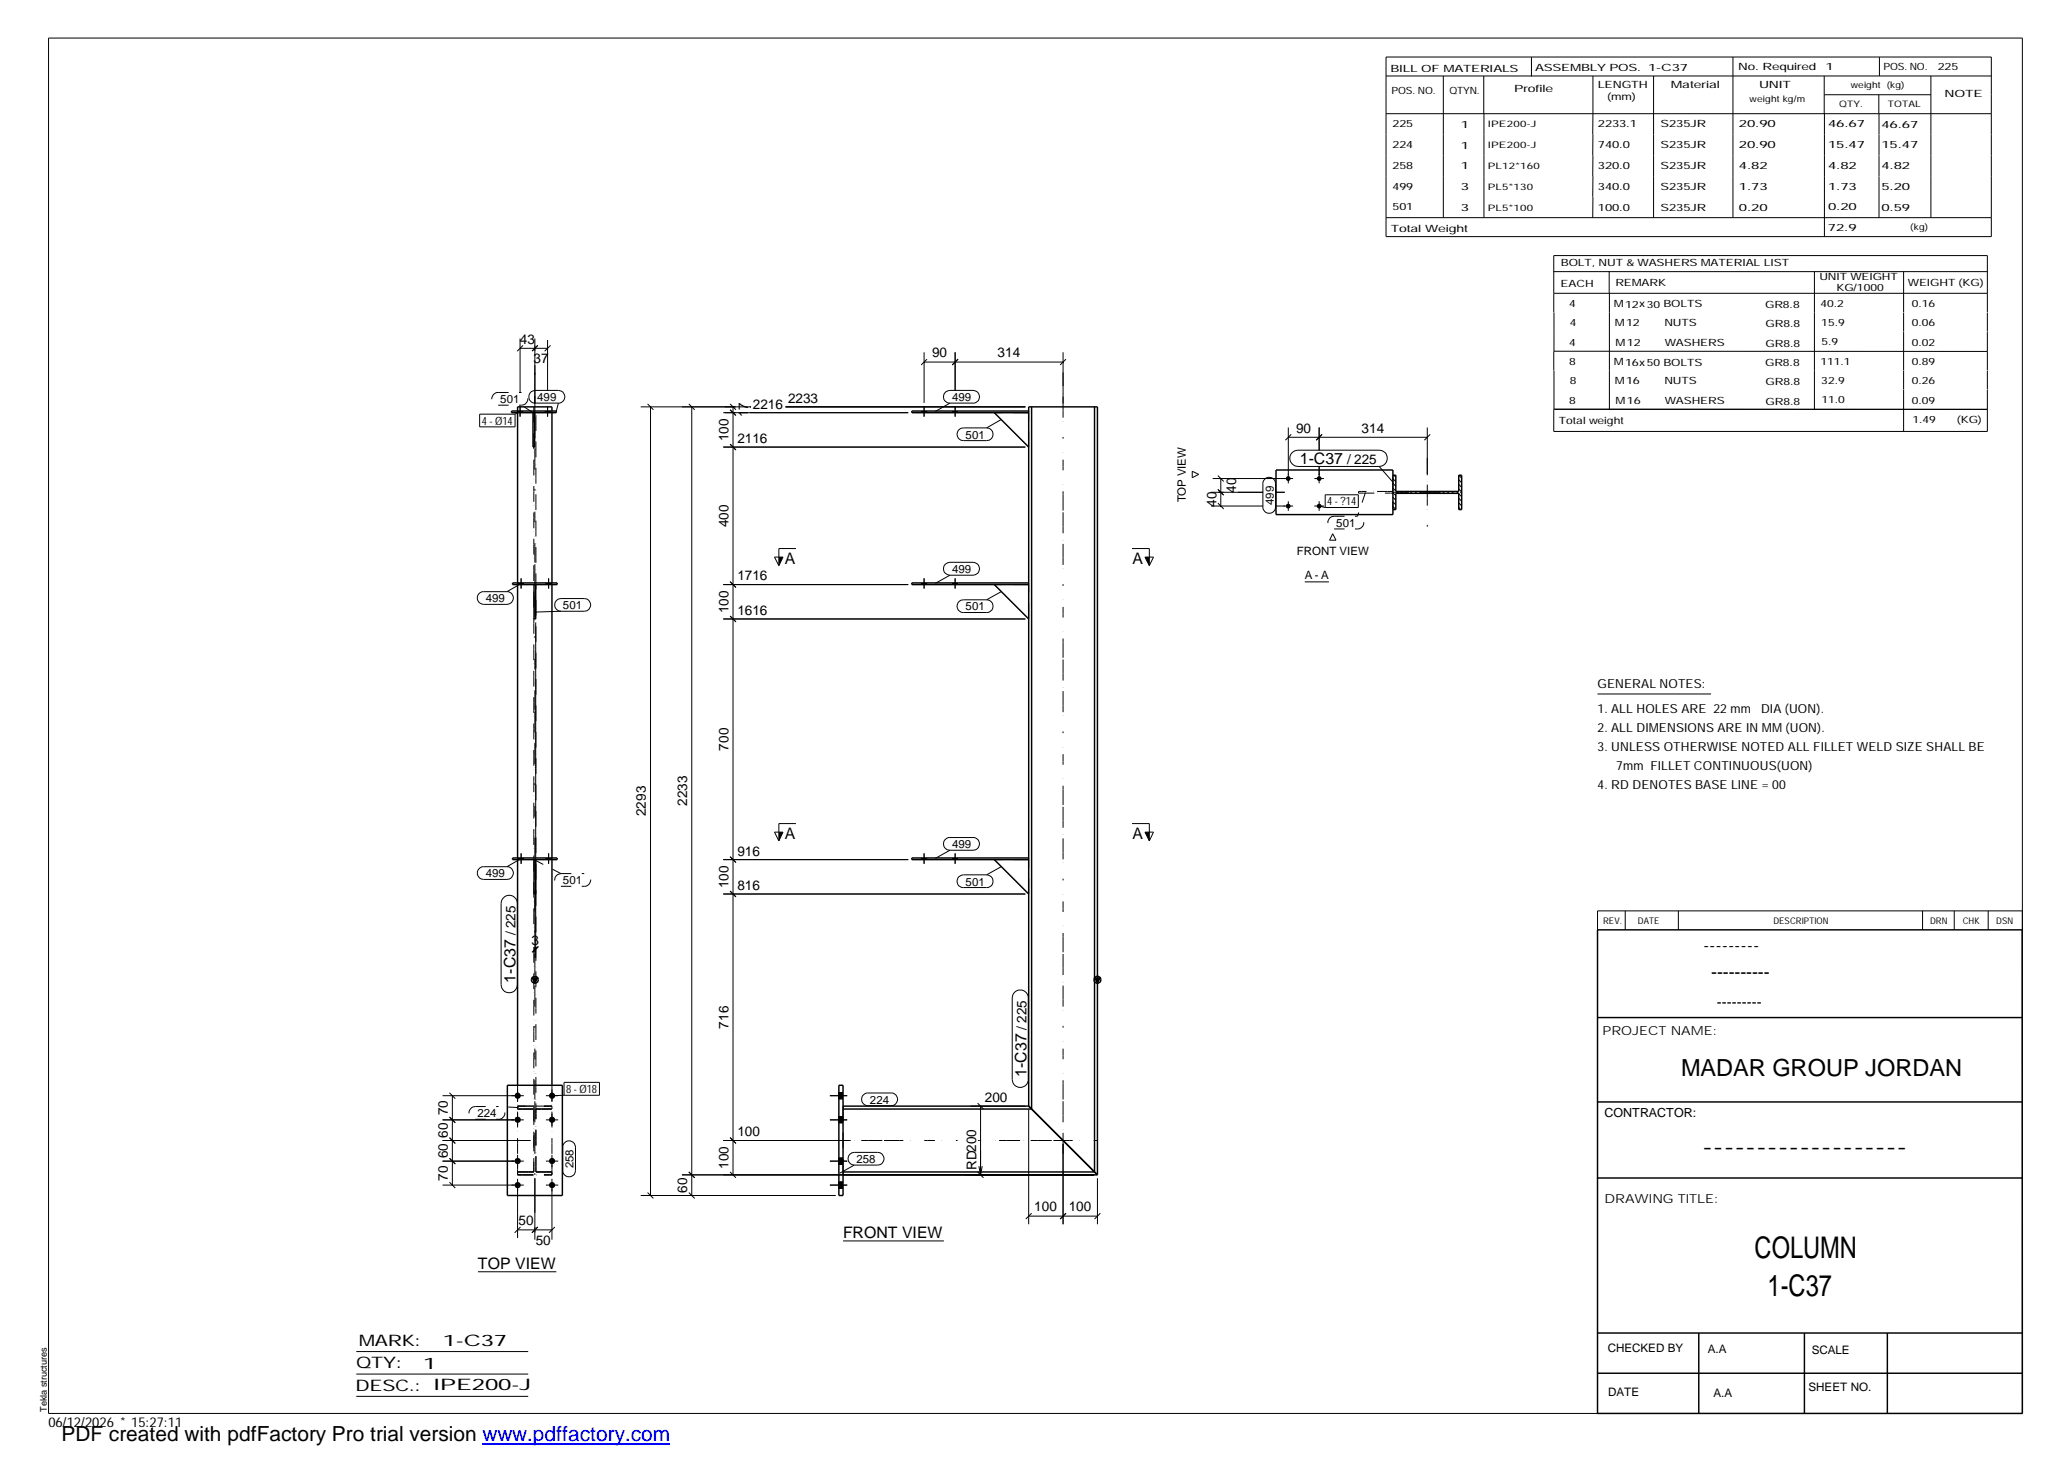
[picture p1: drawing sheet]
<svg xmlns="http://www.w3.org/2000/svg" width="420mm" height="297mm" viewBox="0 0 420 297" stroke-linecap="round" stroke-linejoin="round" font-family="sans-serif">
<g fill="none" stroke="#000" stroke-width=".2">
<path d="M9.9 7.7h401v279.5h-401zM281.6 11.6h123v36.5h-123zM281.6 15.4h123M293.2 15.4v28.8M301.5 15.4v7.7M311.1 11.6v3.9M323.6 15.4v16.2M336 15.4v28.8M352.1 11.6v32.6M370.6 15.4v7.7M370.7 19.2h21.6M381.7 19.2v3.9"/>
<path d="M381.8 11.6v3.8M392.3 15.4v28.8M281.6 23.1h123M301.5 23.1v21.1M323.6 31.6v4.2M323.6 35.8v4.2M370.7 23.1v25M381.8 23.1v21.1M281.6 44.2h123M315.7 59.6h88.1M315.7 55.2h88.1M323.6 40v4.2"/>
<path d="M326.9 55.1v4.5M327 59.6v23.6M368.6 55.2v28M386.8 55.2v8.2M105.7 68.8v11M105.7 70.8h5.6M106.3 70.2l-1.2 1.2M107.8 79.7l.9-.4h4.8a1.29 1.29 0 0 1 1.3 1.3 1.29 1.29 0 0 1-1.3 1.3h-4.8a1.27 1.27 0 0 1-1.2-.8 1.27 1.27 0 0 1 .3-1.4zM108.7 68.8v13.2M109.3 70.2l-1.2 1.2M111.3 69.1v10.3M111.8 70.2l-1.1 1.2"/>
<path d="M187.7 71.6v10.3M187.7 73.6h28.3M188.3 73l-1.1 1.2M192.1 79.7l.9-.4h4.7a1.29 1.29 0 0 1 1.3 1.3 1.29 1.29 0 0 1-1.3 1.3h-4.7a1.27 1.27 0 0 1-1.2-.8 1.27 1.27 0 0 1 .3-1.4zM194.1 71.6v7.8M194.6 73l-1.1 1.2M216 71.6v10.4M216.6 73l-1.2 1.2M315.7 71.4v3.9M315.7 71.4h88.1M315.7 63.5v7.9M315.7 75.3v7.8"/>
<path d="M386.8 63.5v3.9M386.8 67.5v7.7M386.8 75.3v3.8M386.8 79.2v8.5M403.8 63.4v-11.5h-88.1v11.6M403.8 63.5v3.9M403.8 67.5v7.7M403.8 75.3v3.8M403.8 79.2v8.5h-88.1v-4.5h88.1M97.5 84.1h7.1v2.6h-7.1zM105.2 83.5v.3M105.7 82.6v2.1"/>
<path d="M105.7 83.6l-1.1 .5M106.2 83.5v.3M110.8 83.5v.3M111.3 82.6v2.1M111.8 83.5v.3M113.5 81.9l-.5 1.6M130.2 82.7h22.4M131.6 82.1l1.2 1.2M132.2 82.7v160.2M140 82.1l1.1 1.2M140.5 82.7v160.2M146.9 90.8h61.4"/>
<path d="M146.9 83.8h37.6M148.3 90.2l1.2 1.2M148.3 83.3l1.2 1.1M148.3 82.1l1.2 1.2M148.9 82.7v156M159.6 82.7h48.7M187.2 83.5v.3M187.7 82.6v2.1M188.3 83.5v.3M193 81.9l-3 1.7M193.5 83.5v.3M194.1 82.6v2.1"/>
<path d="M194.5 83.5v.3M194.8 87.3l.4-.3 .5-.1h4.7a1.29 1.29 0 0 1 1.4 1.3 1.29 1.29 0 0 1-1.4 1.3h-4.7a1.31 1.31 0 0 1-1.1-.8 1.31 1.31 0 0 1 .2-1.4zM203.4 85.2l-3 1.7M242.2 95.7l1.3 .7-1.3 .7zM246.4 97.2h16.3M247.4 99.4l1.2 1.2M247.4 96.6l1.2 1.2M248 97.2v5.6M257.1 97.2a1.3 1.3 0 0 1 2.1 1.1v4.7a1.29 1.29 0 0 1-1.3 1.3 1.29 1.29 0 0 1-1.3-1.3v-5zM261.7 86.9v11.3M261.7 88.8h28.3M262.3 88.3l-1.1 1.1"/>
<path d="M262.6 91.9l.5-.3 .6-.1h16.5a1.65 1.65 0 0 1 1.7 1.6 1.65 1.65 0 0 1-1.7 1.7h-16.5a1.65 1.65 0 0 1-1.5-1.1 1.65 1.65 0 0 1 .4-1.8zM267 97.2h2M268 86.9v4.7M268 94.7v3.5M268.6 88.3l-1.2 1.1M280.2 94.8l2.8 3.1M283 97.3l.6 .6M283 98.2l.6 .6M283 99.2l.6 .6M283.2 96.5l.4 .4M283.7 99.9l.4 .3M284.6 99.9l.4 .3"/>
<path d="M285.5 99.9l.4 .3M286.5 99.9l.4 .3M287.4 99.9l.4 .3M288.4 99.9l.4 .3M289.3 99.9l.4 .3M290 86.9v9.6M290.2 99.9l.5 .3M290.6 88.3l-1.2 1.1M291.2 99.9l.4 .3M292.1 99.9l.4 .3M293.1 99.9l.4 .3M294 99.9l.4 .3"/>
<path d="M294.9 99.9l.5 .3M295.9 99.9l.4 .3M296.4 96.5l.6 .6M296.4 97.5l.6 .6M296.4 98.4l.6 .6M296.4 99.3l.6 .6M105.4 118.4v.4M105.9 117.5v2.1M106 118.5l-3 1.7M106.3 118.4v.4M111 118.4v.4M111.5 117.5v2.1"/>
<path d="M112 118.4v.4M146.9 118.8h37.6M148.3 118.2l1.2 1.2M157.4 113.2h1.7l-.9 1.7zM161.7 111.4h-3.5v3.5M187.2 118.4v.4M187.7 117.5v2.1M188.3 118.4v.4M192.1 114.6l.9-.4h4.7a1.31 1.31 0 0 1 1.3 1.4 1.31 1.31 0 0 1-1.3 1.3h-4.7a1.31 1.31 0 0 1-1.2-.8 1.31 1.31 0 0 1 .3-1.5zM193 116.9l-3 1.6M193.5 118.4v.4M194.1 117.5v2.1"/>
<path d="M194.5 118.4v.4M230 111.4h3.5v3.5M232.6 113.2h1.8l-.9 1.7zM246 102.8h10.6M246 100h10.6M247.4 102.2l1.2 1.2M259.1 102.8h3.6M259.1 100h1.9M261.7 101.8v2M265.1 118.2h4.9M267 102.8h2M268 101.8v2"/>
<path d="M268 102.8l1.2 .3M269.2 100.5h6.8v2.6h-6.8zM270.8 108.4l.6 1.4h-1.3zM283 100.1l.6 .6M283 101l.6 .6M283 102l.6 .6M283 102.9l.6 .6M296.4 100.3l.6 .6M296.4 101.2l.6 .6M296.4 102.2l.6 .6M296.4 103.1l.4 .4M97.4 120.6l.6-.4h5a1.29 1.29 0 0 1 1.3 1.3 1.29 1.29 0 0 1-1.3 1.3h-4.7a1.31 1.31 0 0 1-1.2-.8 1.31 1.31 0 0 1 .3-1.4z"/>
<path d="M108.8 126.5v68.1M113.1 122l.4-.3 .5-.1h4.7a1.29 1.29 0 0 1 1.3 1.3 1.29 1.29 0 0 1-1.3 1.3h-4.7a1.28 1.28 0 0 1-1.2-.8 1.28 1.28 0 0 1 .3-1.4zM114 124.2l-5.4 .2M146.9 125.8h61.4M148.3 125.2l1.2 1.2M194.8 122.2l.4-.3h.5h4.7a1.29 1.29 0 0 1 1.4 1.3 1.29 1.29 0 0 1-1.4 1.2h-4.7a1.31 1.31 0 0 1-1.1-.8 1.31 1.31 0 0 1 .2-1.4zM203.4 120.2l-3 1.7M324.6 141h23M97.2 176.6l.8-.5h5a1.29 1.29 0 0 1 1.3 1.3 1.29 1.29 0 0 1-1.3 1.3h-4.7a1.31 1.31 0 0 1-1.1-2.1zM105.4 174.3v.4M105.9 173.4v2.1M106 174.4l-3 1.7"/>
<path d="M106.3 174.3v.4M111 174.3v.4M111.5 173.4v2.1M112 174.3v.4M146.9 174.7h37.6M148.3 174.1l1.2 1.1M157.4 169.1h1.7l-.9 1.7zM161.7 167.3h-3.5v3.5M187.2 174.3v.4M187.7 173.4v2.1M188.3 174.3v.4M192.1 170.5l.6-.3h5a1.29 1.29 0 0 1 1.3 1.3 1.29 1.29 0 0 1-1.3 1.2h-4.7a1.28 1.28 0 0 1-1.2-.7 1.28 1.28 0 0 1 .3-1.5z"/>
<path d="M193 172.7l-3 1.7M193.5 174.3v.4M194.1 173.4v2.1M194.5 174.3v.4M194.8 178.1l.9-.4h4.7a1.29 1.29 0 0 1 1.4 1.3 1.29 1.29 0 0 1-1.4 1.3h-4.7a1.3 1.3 0 0 1-1.1-.8 1.3 1.3 0 0 1 .2-1.4zM203.4 176.1l-3 1.6M230 167.3h3.5v3.5M232.6 169.1h1.8l-.9 1.7zM102.1 182.6a1.65 1.65 0 0 1 1.9-.6 1.65 1.65 0 0 1 1.1 1.5v16.6a1.65 1.65 0 0 1-1.6 1.6 1.65 1.65 0 0 1-1.7-1.6v-16.6zM108.7 182.4v12.2M108.7 192.9h.1M109.3 192.3l-1.2 1.2"/>
<path d="M109.4 192.3l-1.2 1.2M146.9 181.6h61.4M148.3 181l1.2 1.2M330.2 185.1v3.8M341 185.1v3.8M390.6 185.1v3.8M397 185.1v3.8M403.9 185.1v3.8M410.9 185.1h-86.3v3.8M114.6 219.9h7.2v2.6h-7.2zM206.1 201.6a1.62 1.62 0 0 1 1.8-.4 1.62 1.62 0 0 1 1 1.6v16.5a1.63 1.63 0 0 1-1.6 1.7 1.63 1.63 0 0 1-1.6-1.7v-16.5l.1-.7zM89.9 222.6h16.5"/>
<path d="M89.9 227.5h16.5M89.9 235.9h16.5M89.9 231.7h17.9M91.3 235.3l1.2 1.2M91.3 231.1l1.2 1.2M91.3 226.9l1.2 1.2M91.3 222l1.2 1.2M91.9 222.6v18.2M105.2 221.3v2.6M105.2 226.3v2.5M105.2 234.6v2.5M105.2 239.5v12"/>
<path d="M108.7 239.4v12.5M110.9 222.6h2.5M110.9 227.5h2.5M110.9 235.9h2.5M112.1 221.3v2.6M112.1 226.3v2.5M112.1 234.6v2.5M112.1 239.5v12.4M114.6 222.5l-2.5 .1M114.9 232a1.31 1.31 0 0 1 2 1.1v4.7a1.29 1.29 0 0 1-1.3 1.3 1.29 1.29 0 0 1-1.3-1.3v-5zM138.6 238.7h83.7M140 238.1l1.1 1.2"/>
<path d="M146.9 231.7h23.7M148.3 238.1l1.2 1.2M148.3 231.1l1.2 1.2M168.6 222.6h3.5M168.6 227.5h3.5M168.6 235.9h3.5M170.4 223.3h.9M170.4 222h.9M170.4 228.1h.9M170.4 226.9h.9M170.4 236.5h.9M170.4 235.3h.9"/>
<path d="M172.7 234.5l.4-.3 .5-.1h4.7a1.29 1.29 0 0 1 1.3 1.3 1.29 1.29 0 0 1-1.3 1.3h-4.7a1.28 1.28 0 0 1-1.2-.8 1.28 1.28 0 0 1 .3-1.4zM173.6 236.7l-3 1.7M175.3 222.6l.8-.5h5a1.29 1.29 0 0 1 1.3 1.3 1.29 1.29 0 0 1-1.3 1.2h-4.8a1.31 1.31 0 0 1-1-2zM197.2 224.7h11.1M198.6 238.1l1.2 1.2M198.6 224.1l1.2 1.2M198.9 236.9l.3 1.8M199.2 224.7v14M199.6 236.9l-.4 1.8M209 225.4v23.3M216 232.4v16.3M223 239.4v9.3"/>
<path d="M89.9 240.8h16.5M91.3 240.2l1.2 1.2M97.1 258.4h15.9M105.2 249.9h6.9M105.7 249.3l-1.1 1.2M109.3 249.3l-1.2 1.2M110.9 240.8h2.5M112.7 249.3l-1.2 1.2M130.2 242.9h39.6M131.6 242.3l1.2 1.2M140 242.3l1.1 1.2M168.6 240.8h3.5"/>
<path d="M170.4 241.4h.9M170.4 240.1h.9M171.3 252.1h20.5M209 247.1h14M209.6 246.5l-1.2 1.2M216.6 246.5l-1.2 1.2M223.6 246.5l-1.2 1.2M72.4 274.6h34.9M72.4 279.2h34.9M72.4 283.7h34.9"/>
</g>
<g fill="#000">
<path d="M158.2 113.2h.9l-.9 1.7zM232.6 113.2h.9v1.7zM158.2 169.1h.9l-.9 1.7zM232.6 169.1h.9v1.7zM108.1 198.7h1.1l-.5 1zM222.4 198.7h1.1l-.5 1z"/>
<path d="M105.2 83.5h1v.3h-1z" fill-rule="evenodd"/>
<path d="M105.2 83.5h1v.3h-1z" fill-rule="evenodd"/>
<path d="M110.8 83.5h1v.3h-1z" fill-rule="evenodd"/>
<path d="M110.8 83.5h1v.3h-1z" fill-rule="evenodd"/>
<path d="M187.2 83.5h1.1v.3h-1.1z" fill-rule="evenodd"/>
<path d="M187.2 83.5h1.1v.3h-1.1z" fill-rule="evenodd"/>
<path d="M193.5 83.5h1v.3h-1z" fill-rule="evenodd"/>
<path d="M193.5 83.5h1v.3h-1z" fill-rule="evenodd"/>
<path d="M105.4 118.4h.9v.4h-.9z" fill-rule="evenodd"/>
<path d="M105.4 118.4h.9v.4h-.9z" fill-rule="evenodd"/>
<path d="M111 118.4h1v.4h-1z" fill-rule="evenodd"/>
<path d="M111 118.4h1v.4h-1z" fill-rule="evenodd"/>
<path d="M187.2 118.4h1.1v.4h-1.1z" fill-rule="evenodd"/>
<path d="M187.2 118.4h1.1v.4h-1.1z" fill-rule="evenodd"/>
<path d="M193.5 118.4h1v.4h-1z" fill-rule="evenodd"/>
<path d="M193.5 118.4h1v.4h-1z" fill-rule="evenodd"/>
<path d="M105.4 174.3h.9v.4h-.9z" fill-rule="evenodd"/>
<path d="M105.4 174.3h.9v.4h-.9z" fill-rule="evenodd"/>
<path d="M111 174.3h1v.4h-1z" fill-rule="evenodd"/>
<path d="M111 174.3h1v.4h-1z" fill-rule="evenodd"/>
<path d="M187.2 174.3h1.1v.4h-1.1z" fill-rule="evenodd"/>
<path d="M187.2 174.3h1.1v.4h-1.1z" fill-rule="evenodd"/>
<path d="M193.5 174.3h1v.4h-1z" fill-rule="evenodd"/>
<path d="M193.5 174.3h1v.4h-1z" fill-rule="evenodd"/>
<path d="M170.4 222h.9v1.3h-.9z" fill-rule="evenodd"/>
<path d="M170.4 222h.9v1.3h-.9z" fill-rule="evenodd"/>
<path d="M170.4 226.9h.9v1.2h-.9z" fill-rule="evenodd"/>
<path d="M170.4 226.9h.9v1.2h-.9z" fill-rule="evenodd"/>
<path d="M170.4 235.3h.9v1.2h-.9z" fill-rule="evenodd"/>
<path d="M170.4 235.3h.9v1.2h-.9z" fill-rule="evenodd"/>
<path d="M170.4 240.1h.9v1.3h-.9z" fill-rule="evenodd"/>
<path d="M170.4 240.1h.9v1.3h-.9z" fill-rule="evenodd"/>
<circle cx="261.7" cy="97.2" r=".49"/>
<circle cx="268" cy="97.2" r=".49"/>
<circle cx="261.7" cy="102.8" r=".49"/>
<circle cx="268" cy="102.8" r=".5"/>
<circle cx="105.2" cy="222.6" r=".63"/>
<circle cx="105.2" cy="227.5" r=".62"/>
<circle cx="105.2" cy="235.9" r=".62"/>
<circle cx="112.2" cy="222.6" r=".63"/>
<circle cx="112.2" cy="235.9" r=".62"/>
<circle cx="112.2" cy="227.5" r=".62"/>
<circle cx="105.2" cy="240.8" r=".63"/>
<circle cx="112.2" cy="240.8" r=".63"/>
</g>
<g fill="none" stroke="#000" stroke-width=".3">
<path d="M103.9 83.5h9.1v.3h-9.1zM105.2 83.5v-.8h6.9v.8M105.2 83.8v34.6M108.3 83.8v7h.3v-7M112.1 83.8v34.6M202 83.8l7 7M209 83.5h-23.7v.3h23.7M209.6 82.7v142.6h-38.3M222.4 82.7v155.4h-51.1M259.2 95.5h23.8v9h-23.8zM283 96.5h.6v3.4h12.8v-3.4h.6v7h-.6v-3.3h-12.8v3.3h-.6M104.1 118.4h9.1v.4h-9.1z"/>
<path d="M105.2 118.8v55.5M108.5 118.8v7h.3v-7M112.1 118.8v55.5M202 118.8l7 7M209 118.4h-23.7v.4h23.7M104.1 174.3h9.1v.4h-9.1zM105.2 174.7v45.8M108.5 174.7v6.9h.3v-6.9M112.1 174.7v45.8M202 174.7l7 6.9M209 174.3h-23.7v.4h23.7M108.1 198.7h1.1l-.5 1z"/>
<path d="M222.4 198.7h1.1l-.5 1zM324.6 188.9h86.2l.1 98.3h-86.3zM324.6 206.7h86.3M103.1 220.5h11.2v22.4h-11.2zM170.4 220.5h.9v22.4h-.9zM171.3 238.7h51.7M171.3 224.7h37.7M209 224.7l14 14M209 224.7v-142h14v156M324.6 239.3h86.3M324.6 223.9h86.3M324.6 270.8h86.3"/>
<path d="M324.6 279h86.3M345.1 270.8v16.4M366.6 270.8v16.4M383.5 270.8v16.4"/>
<circle cx="108.6" cy="199.1" r=".7"/>
<circle cx="223" cy="199.1" r=".68"/>
</g>
<g fill="none" stroke="#000" stroke-width=".2" stroke-dasharray="1.1 0 2.1 .7 0 1.4" stroke-linecap="butt">
<path d="M105.2 83.5v.3M108.3 83.8h.3M108.5 82.7v106.7M112.1 83.5v.3M209 83.5v.3M209 90.8v-7M209 83.8h-7M276 99.9v.3M283 96.5v7M283 99.9h-7M105.2 118.4v.4M108.5 118.8h.3"/>
<path d="M112.1 118.4v.4M209 118.4v.4M209 118.8h-7M276 100.2h7M283 100.2v-.3M209 125.8v-7M105.2 174.3v.4M108.5 174.7h.3M112.1 174.3v.4M209 174.3v.4M209 174.7h-7M108.5 192.4v45.7"/>
<path d="M108.9 189.4v-106.7M209 181.6v-6.9M105.2 238.7h6.9M105.2 224.7h6.9M105.2 225.3h3.3M105.2 220.5v18.2M105.2 224.7v.6M105.2 238.1v.6M108.5 238.1h-3.3M108.5 225.3v12.8M108.9 238.1v-45.7M108.9 225.3h3.2"/>
<path d="M108.9 238.1v-12.8M108.9 238.1h3.2M112.1 238.1h-3.2M112.1 220.5v18.2M112.1 238.7v-.6M112.1 225.3v-.6M112.1 224.7h-6.9M171.3 224.7v14"/>
</g>
<path d="M290 107v-14M297 100h-14M108.7 189.4v-113.7M108.7 238.7v-46.3M164.3 231.7h31.4M198.7 231.7h24.3M216 238.7v-163" fill="none" stroke="#000" stroke-width=".2" stroke-dasharray=".4 3.2 0 .7 1.4 0 2.8 .7 0 1.4 1.4 0 2.8" stroke-linecap="butt"/>
<g fill="none" stroke="#000" stroke-width=".2" stroke-dasharray="2.1 2.1" stroke-linecap="butt">
<path d="M101.2 79.7h4.8M101.2 79.7a1.29 1.29 0 0 0-1.3 1.3 1.29 1.29 0 0 0 1.3 1.3M101.2 82.3h4.8M106 82.3a1.29 1.29 0 0 0 1.3-1.3 1.29 1.29 0 0 0-1.3-1.3M108.3 83.8l-2.3-1.5M271.1 107.5h4.7M271.1 104.9h4.7M271.1 104.9a1.29 1.29 0 0 0-1.3 1.3 1.29 1.29 0 0 0 1.3 1.3M275.8 107.5a1.29 1.29 0 0 0 1.3-1.3 1.29 1.29 0 0 0-1.3-1.3M277.4 100.1l-1.6 4.8M108.5 174.7l5.5 2.8M114 177.5h4.7"/>
<path d="M114 177.5a1.29 1.29 0 0 0-1.3 1.3 1.29 1.29 0 0 0 1.3 1.3M114 180.1h4.7M118.7 180.1a1.29 1.29 0 0 0 1.3-1.3 1.29 1.29 0 0 0-1.3-1.3M96.6 227.4h4.7M96.6 224.8h4.7M96.6 224.8a1.29 1.29 0 0 0-1.3 1.3 1.29 1.29 0 0 0 1.3 1.3M101.3 227.4a1.29 1.29 0 0 0 1.3-1.3 1.29 1.29 0 0 0-1.3-1.3M105.4 225l-4.1-.2"/>
</g>
<path d="M98 293.3h38.2" fill="none" stroke="#00f" stroke-width=".3"/>
<g font-size="6.1">
<text x="356.5" y="255.5">COLUMN</text>
<text x="359.1" y="263.3">1-C37</text>
</g>
<text font-size="4.8" x="341.5" y="218.6">MADAR GROUP JORDAN</text>
<text font-size="4.2" x="12.5" y="292.7">PDF created with pdfFactory Pro trial version www.pdffactory.com</text>
<g font-size="3.6">
<text x="346.1" y="193.2">---------</text>
<text x="347.7" y="198.6">----------</text>
<text x="345.8" y="234.2">-------------------</text>
</g>
<g font-size="3.2">
<text x="264.1" y="94.3">1-C37</text>
<text x="159.5" y="114.6">A</text>
<text x="230.1" y="114.6">A</text>
<text x="159.5" y="170.5">A</text>
<text x="230.1" y="170.5">A</text>
<text x="104.7" y="199.6" transform="rotate(-90 104.7 199.6)">1-C37</text>
<text x="208.5" y="218.9" transform="rotate(-90 208.5 218.9)">1-C37</text>
<text x="171.3" y="251.6">FRONT VIEW</text>
<text x="97.1" y="257.9">TOP VIEW</text>
<text x="72.9" y="273.5">MARK:</text>
<text x="90" y="273.5">1-C37</text>
<text x="72.4" y="278">QTY:</text>
<text x="86" y="278.1">1</text>
<text x="72.2" y="282.6">DESC.:</text>
<text x="88.1" y="282.4">IPE200-J</text>
</g>
<text font-size="3" x="348.8" y="204.5">---------</text>
<g font-size="2.8">
<text x="105.6" y="69.8">43</text>
<text x="108.4" y="73.8">37</text>
<text x="189.4" y="72.6">90</text>
<text x="202.7" y="72.6">314</text>
<text x="153" y="83">2216</text>
<text x="160.1" y="81.8">2233</text>
<text x="148" y="89.7" transform="rotate(-90 148 89.7)">100</text>
<text x="149.8" y="90">2116</text>
<text x="152" y="84.8" transform="rotate(-90 152 84.8)">17</text>
<text x="263.3" y="87.9">90</text>
<text x="276.6" y="87.9">314</text>
<text x="273.7" y="94.3">/ 225</text>
<text x="251.1" y="100.2" transform="rotate(-90 251.1 100.2)">40</text>
<text x="148" y="107.1" transform="rotate(-90 148 107.1)">400</text>
<text x="247.1" y="103" transform="rotate(-90 247.1 103)">40</text>
<text x="149.8" y="117.9">1716</text>
<text x="148" y="124.6" transform="rotate(-90 148 124.6)">100</text>
<text x="149.8" y="124.9">1616</text>
<text x="148" y="152.6" transform="rotate(-90 148 152.6)">700</text>
<text x="131.2" y="165.9" transform="rotate(-90 131.2 165.9)">2293</text>
<text x="139.6" y="163.8" transform="rotate(-90 139.6 163.8)">2233</text>
<text x="149.8" y="173.8">916</text>
<text x="148" y="180.5" transform="rotate(-90 148 180.5)">100</text>
<text x="149.8" y="180.8">816</text>
<text x="104.7" y="190" transform="rotate(-90 104.7 190)">/ 225</text>
<text x="108" y="192">3</text>
<text x="148" y="209" transform="rotate(-90 148 209)">716</text>
<text x="208.5" y="209.3" transform="rotate(-90 208.5 209.3)">/ 225</text>
<text x="91" y="226.6" transform="rotate(-90 91 226.6)">70</text>
<text x="200.1" y="223.9">200</text>
<text x="91" y="231.2" transform="rotate(-90 91 231.2)">60</text>
<text x="149.8" y="230.9">100</text>
<text x="91" y="239.9" transform="rotate(-90 91 239.9)">70</text>
<text x="91" y="235.4" transform="rotate(-90 91 235.4)">60</text>
<text x="148" y="237.5" transform="rotate(-90 148 237.5)">100</text>
<text x="198.4" y="237.7" transform="rotate(-90 198.4 237.7)">RD200</text>
<text x="139.6" y="242.3" transform="rotate(-90 139.6 242.3)">60</text>
<text x="105.4" y="248.9">50</text>
<text x="210.1" y="246.1">100</text>
<text x="217.1" y="246.1">100</text>
<text x="108.8" y="252.9">50</text>
<text x="9.8" y="290">06/12/2026 * 15:27:11</text>
</g>
<g font-size="2.5">
<text x="324.6" y="139.9">GENERAL NOTES:</text>
<text x="324.6" y="148.7">2. ALL DIMENSIONS ARE IN MM (UON).</text>
<text x="324.6" y="144.9">1. ALL HOLES ARE 22 mm</text>
<text x="357.8" y="144.9">DIA (UON).</text>
<text x="324.6" y="152.5">3. UNLESS OTHERWISE NOTED ALL FILLET WELD SIZE SHALL BE</text>
<text x="324.6" y="160.2">4. RD DENOTES BASE LINE = 00</text>
<text x="328.4" y="156.4">7mm FILLET CONTINUOUS(UON)</text>
<text x="325.6" y="210.3">PROJECT NAME:</text>
<text x="326" y="226.9">CONTRACTOR:</text>
<text x="326" y="244.4">DRAWING TITLE:</text>
</g>
<g font-size="2.4">
<text x="326.7" y="274.7">CHECKED BY</text>
<text x="347" y="275">A.A</text>
<text x="368.1" y="275.1">SCALE</text>
<text x="326.7" y="283.6">DATE</text>
<text x="348.1" y="283.9">A.A</text>
<text x="367.5" y="282.6">SHEET NO.</text>
</g>
<g font-size="2.3">
<text x="101.6" y="81.9">501</text>
<text x="109.1" y="81.5">499</text>
<text x="193.4" y="81.5">499</text>
<text x="97.9" y="86.3">4 - Ø14</text>
<text x="196.2" y="89.1">501</text>
<text x="240.9" y="102.1" transform="rotate(-90 240.9 102.1)">TOP VIEW</text>
<text x="258.8" y="102.6" transform="rotate(-90 258.8 102.6)">499</text>
<text x="269.6" y="102.7">4 - ?14</text>
<text x="271.5" y="107">501</text>
<text x="263.5" y="112.8">FRONT VIEW</text>
<text x="193.4" y="116.4">499</text>
<text x="265.1" y="117.7">A - A</text>
<text x="98.7" y="122.4">499</text>
<text x="114.4" y="123.8">501</text>
<text x="196.2" y="124">501</text>
<text x="193.4" y="172.3">499</text>
<text x="98.7" y="178.3">499</text>
<text x="114.4" y="179.6">501</text>
<text x="196.2" y="179.9">501</text>
<text x="97" y="227">224</text>
<text x="115" y="222.1">8 - Ø18</text>
<text x="176.7" y="224.2">224</text>
<text x="116.5" y="237.4" transform="rotate(-90 116.5 237.4)">258</text>
<text x="174" y="236.3">258</text>
</g>
<g font-size="2">
<text x="282.5" y="14.6">BILL OF MATERIALS</text>
<text x="311.9" y="14.4">ASSEMBLY POS.</text>
<text x="324.6" y="17.9">LENGTH</text>
<text x="334.9" y="14.4">1-C37</text>
<text x="339.5" y="17.9">Material</text>
<text x="353.1" y="14.2">No. Required</text>
<text x="357.4" y="17.9">UNIT</text>
<text x="370.9" y="14.2">1</text>
<text x="382.7" y="14.2">POS. NO.</text>
<text x="393.7" y="14.3">225</text>
<text x="282.7" y="19.1">POS. NO.</text>
<text x="294.5" y="19">QTYN.</text>
<text x="307.6" y="18.7">Profile</text>
<text x="326.5" y="20.4">(mm)</text>
<text x="395.1" y="19.6">NOTE</text>
<text x="282.9" y="25.8">225</text>
<text x="296.8" y="26">1</text>
<text x="324.7" y="25.9">2233.1</text>
<text x="337.4" y="25.9">S235JR</text>
<text x="353.3" y="25.9">20.90</text>
<text x="371.4" y="25.9">46.67</text>
<text x="382.3" y="25.9">46.67</text>
<text x="282.9" y="30">224</text>
<text x="282.9" y="34.3">258</text>
<text x="296.8" y="30.2">1</text>
<text x="296.8" y="34.4">1</text>
<text x="324.7" y="30.1">740.0</text>
<text x="324.7" y="34.4">320.0</text>
<text x="337.4" y="30.1">S235JR</text>
<text x="337.4" y="34.3">S235JR</text>
<text x="353.3" y="30.1">20.90</text>
<text x="353.3" y="34.4">4.82</text>
<text x="371.4" y="30.1">15.47</text>
<text x="371.4" y="34.3">4.82</text>
<text x="382.3" y="30.2">15.47</text>
<text x="382.3" y="34.4">4.82</text>
<text x="282.9" y="38.5">499</text>
<text x="296.8" y="38.6">3</text>
<text x="324.7" y="38.6">340.0</text>
<text x="337.4" y="38.6">S235JR</text>
<text x="353.3" y="38.6">1.73</text>
<text x="371.4" y="38.6">1.73</text>
<text x="382.3" y="38.6">5.20</text>
<text x="282.6" y="47.1">Total Weight</text>
<text x="282.9" y="42.7">501</text>
<text x="296.8" y="42.9">3</text>
<text x="324.7" y="42.8">100.0</text>
<text x="337.4" y="42.8">S235JR</text>
<text x="353.3" y="42.8">0.20</text>
<text x="371.4" y="46.9">72.9</text>
<text x="371.4" y="42.7">0.20</text>
<text x="382.3" y="42.9">0.59</text>
<text x="317.1" y="58.2">EACH</text>
<text x="317.1" y="54.1">BOLT, NUT &amp; WASHERS MATERIAL LIST</text>
<text x="328.2" y="58.2">REMARK</text>
<text x="369.7" y="57">UNIT WEIGHT</text>
<text x="373.1" y="59.1">KG/1000</text>
<text x="387.6" y="58.1">WEIGHT (KG)</text>
<text x="318.8" y="62.3">4</text>
<text x="327.9" y="62.5">M12x30 BOLTS</text>
<text x="358.6" y="62.5">GR8.8</text>
<text x="369.9" y="62.5">40.2</text>
<text x="388.4" y="62.3">0.16</text>
<text x="318.8" y="70.3">4</text>
<text x="318.9" y="66.2">4</text>
<text x="328.1" y="66.3">M12</text>
<text x="328.3" y="70.3">M12</text>
<text x="338.2" y="66.3">NUTS</text>
<text x="338.2" y="70.3">WASHERS</text>
<text x="358.7" y="66.5">GR8.8</text>
<text x="358.7" y="70.4">GR8.8</text>
<text x="370" y="66.2">15.9</text>
<text x="370.1" y="70.1">5.9</text>
<text x="388.4" y="66.3">0.06</text>
<text x="388.4" y="70.2">0.02</text>
<text x="318.8" y="74.1">8</text>
<text x="318.9" y="77.9">8</text>
<text x="327.9" y="74.2">M16x50 BOLTS</text>
<text x="358.6" y="74.3">GR8.8</text>
<text x="369.9" y="74.2">111.1</text>
<text x="388.4" y="74.2">0.89</text>
<text x="318.8" y="82">8</text>
<text x="328.1" y="78">M16</text>
<text x="328.3" y="82">M16</text>
<text x="338.2" y="78">NUTS</text>
<text x="338.2" y="82">WASHERS</text>
<text x="358.7" y="78.3">GR8.8</text>
<text x="358.7" y="82.2">GR8.8</text>
<text x="370" y="78">32.9</text>
<text x="370.1" y="81.9">11.0</text>
<text x="388.4" y="78">0.26</text>
<text x="388.4" y="82">0.09</text>
<text x="316.7" y="86.2">Total weight</text>
<text x="388.6" y="86">1.49</text>
<text x="397.6" y="86">(KG)</text>
</g>
<g font-size="1.9">
<text x="325.7" y="187.8">REV.</text>
<text x="332.8" y="187.6">DATE</text>
<text x="360.3" y="187.7">DESCRIPTION</text>
<text x="392.1" y="187.6">DRN</text>
<text x="398.8" y="187.6">CHK</text>
<text x="405.6" y="187.7">DSN</text>
<text x="9.5" y="286.8" transform="rotate(-90 9.5 286.8)">Tekla structures</text>
</g>
<g font-size="1.8">
<text x="376" y="17.9">weight (kg)</text>
<text x="355.5" y="20.7">weight kg/m</text>
<text x="373.6" y="21.7">QTY.</text>
<text x="383.5" y="21.8">TOTAL</text>
<text x="302.3" y="25.9">IPE200-J</text>
<text x="302.3" y="30.1">IPE200-J</text>
<text x="302.3" y="34.3">PL12*160</text>
<text x="302.3" y="38.6">PL5*130</text>
<text x="302.3" y="42.8">PL5*100</text>
<text x="388.1" y="46.7">(kg)</text>
</g>
</svg>
